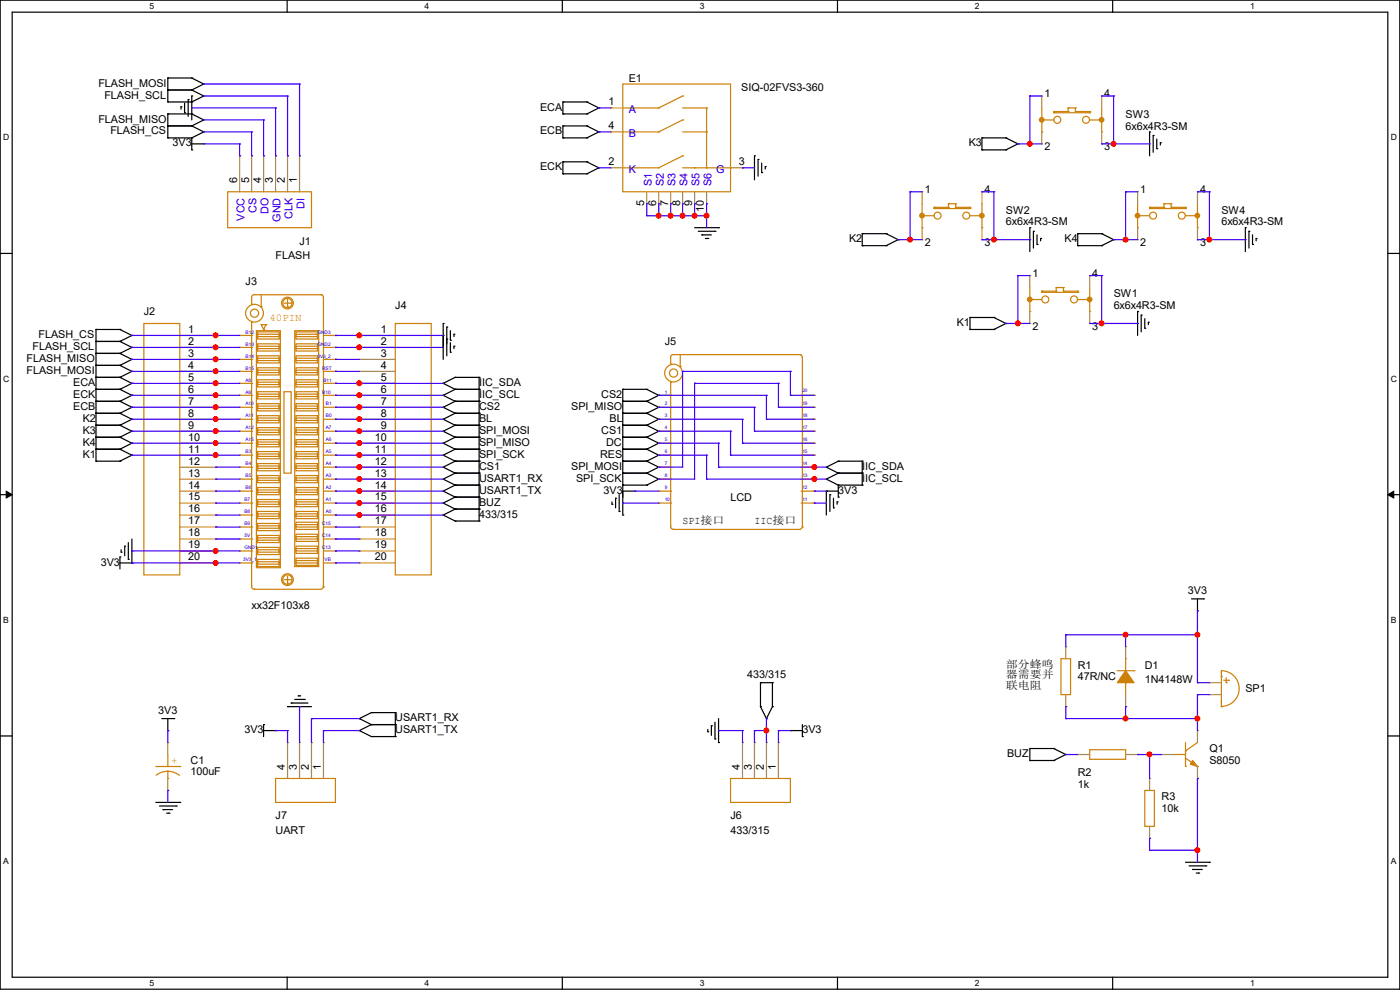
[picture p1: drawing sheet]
<svg xmlns="http://www.w3.org/2000/svg" width="297mm" height="210mm" viewBox="0 0 297 210" stroke-linecap="round" stroke-linejoin="round" font-family="sans-serif">
<path d="M0 0h297v209.8h-297zM2.6 2.6h291.8v204.7h-291.8z" fill="none" stroke="#000" stroke-width=".25"/>
<g fill="#fff">
<path d="M31.7 .3h1v2h-1z"/>
<path d="M31.7 207.6h1v1.9h-1z"/>
</g>
<path d="M60.9 0v2.6M60.9 207.3v2.5" fill="none" stroke="#000" stroke-width=".25"/>
<g fill="#fff">
<path d="M90.1 .3h1v2h-1z"/>
<path d="M90.1 207.6h1v1.9h-1z"/>
</g>
<path d="M119.3 0v2.6M119.3 207.3v2.5" fill="none" stroke="#000" stroke-width=".25"/>
<g fill="#fff">
<path d="M148.5 .3h.9v2h-.9z"/>
<path d="M148.5 207.6h.9v1.9h-.9z"/>
</g>
<path d="M177.7 0v2.6M177.7 207.3v2.5" fill="none" stroke="#000" stroke-width=".25"/>
<g fill="#fff">
<path d="M206.8 .3h1v2h-1z"/>
<path d="M206.8 207.6h1v1.9h-1z"/>
</g>
<path d="M236.1 0v2.6M236.1 207.3v2.5" fill="none" stroke="#000" stroke-width=".25"/>
<g fill="#fff">
<path d="M265.2 .3h1v2h-1z"/>
<path d="M265.2 207.6h1v1.9h-1z"/>
<path d="M.7 28.2h1.2v1.9h-1.2z"/>
<path d="M295.1 28.2h1.2v1.9h-1.2z"/>
<path d="M.7 79.3h1.2v2h-1.2z"/>
<path d="M295.1 79.3h1.2v2h-1.2z"/>
</g>
<path d="M0 53.8h2.6M294.4 53.8h2.6" fill="none" stroke="#000" stroke-width=".25"/>
<g fill="#fff">
<path d="M.7 130.5h1.2v2h-1.2z"/>
<path d="M295.1 130.5h1.1v2h-1.1z"/>
</g>
<path d="M0 104.9h2.6M294.4 104.9h2.6" fill="none" stroke="#000" stroke-width=".25"/>
<path d="M1.3 104.2l1.3 .7-1.3 .8zM294.4 104.9l1.3-.7v1.5z" fill="#000" stroke="#000" stroke-width=".21"/>
<g fill="#fff">
<path d="M.7 181.7h1.2v2h-1.2z"/>
<path d="M295.1 181.7h1.1v2h-1.1z"/>
</g>
<g fill="none" stroke="#000" stroke-width=".25">
<path d="M35.6 19.1h.1M35.6 16.6h.1M35.6 16.6v5M35.6 19.1h5.1M35.6 16.6h5.1M40.7 19.1h.1M40.7 16.6h.1M40.7 19.1l2.5 1.3M40.7 16.6l2.5 1.2M43.2 17.8h.1M43.2 17.8l-2.5 1.3M35.6 26.7h.1"/>
<path d="M35.6 29.3h.1M35.6 24.2h.1M35.6 21.6h.1M35.6 29.3h5.1M35.6 24.2h5.1M35.6 21.6h5.1M35.6 26.7h5.1M35.6 24.2v5.1M38.4 22.6h.1M38.4 22.6v.6M39.2 23.9h.1M39.2 21.9v2"/>
<path d="M39.9 21.1h.1M39.9 21.1v3.6M40.7 26.7h.1M40.7 29.3h.1M40.7 24.2h.1M40.7 21.6h.1M40.7 20.4h.1M40.7 31.8h.1M40.7 26.7l2.5 1.3M40.7 24.2l2.5 1.2M40.7 20.4v5M40.7 29.3v2.5"/>
<path d="M40.7 30.5h2.5M43.2 28h.1M43.2 25.4h.1M43.2 20.4h.1M43.2 30.5h.1M43.2 28l-2.5 1.3M43.2 25.4l-2.5 1.3M43.2 20.4l-2.5 1.2M119.4 24.2h.1M119.4 21.6h.1M119.4 36.9h.1M119.4 34.3h.1"/>
<path d="M119.4 29.3h.1M119.4 26.7h.1M119.4 29.3h5.1M119.4 24.2h5.1M119.4 21.6v2.6M119.4 26.7v2.6M119.4 34.3v2.6M119.4 21.6h5.1M119.4 36.9h5.1M119.4 34.3h5.1M119.4 26.7h5.1M124.5 24.2h.1"/>
<path d="M124.5 21.6h.1M124.5 36.9h.1M124.5 34.3h.1M124.5 29.3h.1M124.5 26.7h.1M124.5 21.6l2.5 1.3M124.5 34.3l2.5 1.3M124.5 26.7l2.5 1.3M127 22.9h.1M127 35.6h.1M127 28h.1M127 22.9l-2.5 1.3"/>
<path d="M127 35.6l-2.5 1.3M127 28l-2.5 1.3M160.1 33.1h.1M160.1 33.1v5M160.8 33.8h.1M160.8 33.8v3.6M161.6 36.6h.1M161.6 34.6v2M162.3 35.3h.1M162.3 35.3v.6M208.3 31.8h.1M208.3 29.3h.1"/>
<path d="M208.3 31.8h5.1M208.3 29.3v2.5M208.3 29.3h5.1M213.4 31.8h.1M213.4 29.3h.1M213.4 29.3l2.5 1.2M215.9 30.5h.1M215.9 30.5l-2.5 1.3M243.9 28h.1M243.9 28v5.1M244.6 28.7h.1M244.6 28.7v3.6"/>
<path d="M245.4 31.5h.1M245.4 29.5v2M246.2 30.3h.1M246.2 30.3v.5M147.4 48.3h5M148.1 49.1h3.6M148.9 49.8h.1M148.9 49.8h2M149.6 50.6h.6M150.2 50.6h.1M151.7 49.1h.1M152.4 48.3h.1"/>
<path d="M182.9 52.1h.1M182.9 49.6h.1M182.9 52.1h5.1M182.9 49.6v2.5M182.9 49.6h5.1M188 52.1h.1M188 49.6h.1M188 49.6l2.5 1.2M190.5 50.8h.1M190.5 50.8l-2.5 1.3M218.5 48.3h.1M218.5 48.3v5.1"/>
<path d="M219.2 49.1h.1M219.2 49.1v3.5M220 51.9h.1M220 49.8v2.1M220.8 50.6h.1M220.8 50.6v.5M228.6 52.1h.1M228.6 49.6h.1M228.6 52.1h5.1M228.6 49.6h5.1M228.6 49.6v2.5M233.7 52.1h.1"/>
<path d="M233.7 49.6h.1M233.7 49.6l2.6 1.2M236.3 50.8h.1M236.3 50.8l-2.6 1.3M264.2 48.3h.1M264.2 48.3v5.1M265 49.1h.1M265 49.1v3.5M265.7 51.9h.1M265.7 49.8v2.1M266.5 50.6h.1M266.5 50.6v.5"/>
<path d="M20.4 72.4h.1M20.4 69.9h.1M20.4 77.5h.1M20.4 75h.1M20.4 69.9h5M20.4 72.4h5M20.4 69.9v27.9M20.4 77.5h5M20.4 75h5M25.4 72.4h.1M25.4 69.9h.1M25.4 77.5h.1"/>
<path d="M25.4 75h.1M25.4 69.9l2.6 1.3M25.4 75l2.6 1.2M25.4 72.4l2.6 1.3M25.4 77.5l2.6 1.3M28 71.2h.1M28 76.2h.1M28 73.7h.1M28 78.8h.1M28 71.2l-2.6 1.2M28 76.2l-2.6 1.3M28 73.7l-2.6 1.3"/>
<path d="M28 78.8l-2.6 1.3M94 71.2h.1M94 68.6h.1M94 68.6v7.6M94.8 71.9h.1M94.8 69.4h.1M94.8 69.4v6.1M95.5 74.7h.1M95.5 72.2h.1M95.5 70.1v2.1M95.5 72.7v2M96.3 73.4h.1"/>
<path d="M96.3 70.9h.1M96.3 70.9v.5M96.3 73.4v.6M205.8 69.9h.1M205.8 67.4h.1M205.8 69.9h5.1M205.8 67.4v2.5M205.8 67.4h5.1M210.9 69.9h.1M210.9 67.4h.1M210.9 67.4l2.5 1.2M213.4 68.6h.1"/>
<path d="M213.4 68.6l-2.5 1.3M241.3 66.1h.1M241.3 66.1v5.1M242.1 66.8h.1M242.1 66.8v3.6M242.9 69.6h.1M242.9 67.6v2M243.6 68.4h.1M243.6 68.4v.5M20.4 80.1h.1M20.4 92.8h.1M20.4 90.2h.1"/>
<path d="M20.4 87.7h.1M20.4 95.3h.1M20.4 97.8h.1M20.4 85.1h.1M20.4 82.6h.1M20.4 92.8h5M20.4 90.2h5M20.4 87.7h5M20.4 80.1h5M20.4 82.6h5M20.4 85.1h5M20.4 97.8h5"/>
<path d="M20.4 95.3h5M25.4 80.1h.1M25.4 92.8h.1M25.4 90.2h.1M25.4 87.7h.1M25.4 95.3h.1M25.4 97.8h.1M25.4 85.1h.1M25.4 82.6h.1M25.4 90.2l2.6 1.3M25.4 87.7l2.6 1.2M25.4 92.8l2.6 1.2"/>
<path d="M25.4 95.3l2.6 1.3M25.4 85.1l2.6 1.3M25.4 82.6l2.6 1.3M25.4 80.1l2.6 1.2M28 91.5h.1M28 88.9h.1M28 94h.1M28 96.6h.1M28 86.4h.1M28 83.9h.1M28 81.3h.1M28 91.5l-2.6 1.3"/>
<path d="M28 88.9l-2.6 1.3M28 94l-2.6 1.3M28 96.6l-2.6 1.2M28 86.4l-2.6 1.3M28 83.9l-2.6 1.2M28 81.3l-2.6 1.3M94 81.3h.1M94 83.9h.1M94 88.9h.1M94 94h.1M94 91.5h.1M94 96.6h.1"/>
<path d="M94 99.1h.1M94 86.4h.1M94 81.3l2.6 1.3M94 83.9l2.6 1.2M94 88.9l2.6 1.3M94 94l2.6 1.3M94 91.5l2.6 1.3M94 96.6l2.6 1.2M94 99.1l2.6 1.3M94 86.4l2.6 1.3M96.6 80.1h.1M96.6 82.6h.1"/>
<path d="M96.6 85.1h.1M96.6 87.7h.1M96.6 90.2h.1M96.6 92.8h.1M96.6 95.3h.1M96.6 97.8h.1M96.6 92.8h5M96.6 90.2h5M96.6 87.7h5M96.6 80.1l-2.6 1.2M96.6 80.1h5M96.6 82.6h5"/>
<path d="M96.6 82.6l-2.6 1.3M96.6 85.1h5M96.6 87.7l-2.6 1.2M96.6 97.8h5M96.6 95.3h5M96.6 92.8l-2.6 1.2M96.6 90.2l-2.6 1.3M96.6 95.3l-2.6 1.3M96.6 97.8l-2.6 1.3M96.6 85.1l-2.6 1.3M101.6 80.1h.1M101.6 82.6h.1"/>
<path d="M101.6 85.1h.1M101.6 87.7h.1M101.6 90.2h.1M101.6 92.8h.1M101.6 95.3h.1M101.6 97.8h.1M101.6 80.1v30.4M132.1 92.8h.1M132.1 90.2h.1M132.1 87.7h.1M132.1 97.8h.1M132.1 95.3h.1"/>
<path d="M132.1 85.1h.1M132.1 82.6h.1M132.1 82.6v26.7M132.1 92.8h5.1M132.1 90.2h5.1M132.1 87.7h5.1M132.1 82.6h5.1M132.1 85.1h5.1M132.1 97.8h5.1M132.1 95.3h5.1M137.2 92.8h.1M137.2 90.2h.1"/>
<path d="M137.2 87.7h.1M137.2 97.8h.1M137.2 95.3h.1M137.2 85.1h.1M137.2 82.6h.1M137.2 90.2l2.5 1.3M137.2 87.7l2.5 1.2M137.2 95.3l2.5 1.3M137.2 92.8l2.5 1.2M137.2 82.6l2.5 1.3M137.2 97.8l2.5 1.3M137.2 85.1l2.5 1.3"/>
<path d="M139.7 91.5h.1M139.7 88.9h.1M139.7 96.6h.1M139.7 94h.1M139.7 83.9h.1M139.7 99.1h.1M139.7 86.4h.1M139.7 91.5l-2.5 1.3M139.7 88.9l-2.5 1.3M139.7 96.6l-2.5 1.2M139.7 94l-2.5 1.3M139.7 83.9l-2.5 1.2"/>
<path d="M139.7 99.1l-2.5 1.3M139.7 86.4l-2.5 1.3M175.3 99.1h.1M175.3 99.1l2.5 1.3M177.8 97.8h.1M177.8 97.8h5.1M177.8 97.8l-2.5 1.3M182.9 97.8h.1M182.9 97.8v5.1M25.4 118.2h.1M25.4 119.4h2.6M25.4 118.2v2.5"/>
<path d="M25.7 117.1h.1M25.7 116.6v.5M26.5 115.9h.1M26.5 115.9v2M27.2 118.7h.1M27.2 115.1v3.6M28 119.4h.1M28 114.3v5.1M94 101.6h.1M94 104.2h.1M94 109.3h.1M94 106.7h.1"/>
<path d="M94 101.6l2.6 1.3M94 104.2l2.6 1.3M94 109.3l2.6 1.2M94 106.7l2.6 1.3M96.6 100.4h.1M96.6 102.9h.1M96.6 105.5h.1M96.6 108h.1M96.6 110.5h.1M96.6 102.9h5M96.6 100.4h5M96.6 100.4l-2.6 1.2"/>
<path d="M96.6 102.9l-2.6 1.3M96.6 105.5h5M96.6 108l-2.6 1.3M96.6 108h5M96.6 110.5h5M96.6 105.5l-2.6 1.2M101.6 100.4h.1M101.6 102.9h.1M101.6 105.5h.1M101.6 108h.1M101.6 110.5h.1M129.8 107h.1"/>
<path d="M129.8 106.5v.5M130.6 105.7h.1M130.6 105.7v2M131.4 108.5h.1M131.4 104.9v3.6M132.1 102.9h.1M132.1 100.4h.1M132.1 109.3h.1M132.1 102.9h5.1M132.1 100.4h5.1M132.1 104.2h2.6M134.7 104.2h.1"/>
<path d="M137.2 102.9h.1M137.2 100.4h.1M137.2 100.4l2.5 1.2M139.7 101.6h.1M139.7 101.6l-2.5 1.3M175.3 101.6h.1M175.3 104.2h.1M175.3 101.6l2.5 1.3M175.3 104.2h2.5M175.3 104.2v5.1M176.1 104.9h.1M176.1 104.9v3.6"/>
<path d="M176.8 107.7h.1M176.8 105.7v2M177.6 106.5h.1M177.6 106.5v.5M177.8 100.4h.1M177.8 102.9h.1M177.8 105.5h.1M177.8 102.9h5.1M177.8 100.4h5.1M177.8 100.4l-2.5 1.2M177.8 102.9v2.6M182.9 100.4h.1"/>
<path d="M182.9 102.9h.1M252.8 127h2.5M254 129.6h.1M254 127v2.6M255.3 127h.1M0 156.1h2.6M34.3 152.4h2.6M35.6 155h.1M35.6 152.4v2.6M36.9 152.4h.1M55.9 153.7h.1M55.9 155h2.6"/>
<path d="M55.9 153.7v2.6M58.5 155h.1M61 149.9h.1M61 149.9h5.1M61.8 149.1h.1M61.8 149.1h3.5M62.5 148.4h2.1M63.3 147.6h.1M63.3 147.6h.5M64.6 148.4h.1M76.2 152.4h.1M76.2 155h.1"/>
<path d="M76.2 152.4l2.6 1.3M76.2 155l2.6 1.3M78.8 151.2h.1M78.8 153.7h.1M78.8 156.3h.1M78.8 151.2l-2.6 1.2M78.8 151.2h5.1M78.8 153.7h5.1M78.8 153.7l-2.6 1.3M78.8 156.3h5.1M83.9 151.2h.1M83.9 153.7h.1"/>
<path d="M83.9 156.3h.1M83.9 151.2v5.1M150.2 155.2h.1M150.2 154.7v.5M150.9 154h.1M150.9 154v2M151.7 156.8h.1M151.7 153.2v3.6M152.4 157.5h.1M152.4 152.4v5.1M161.3 149.9h.1M161.3 144.8h.1"/>
<path d="M161.3 149.9l1.3 2.5M161.3 144.8v5.1M161.3 144.8h2.6M162.6 152.4h.1M163.9 144.8h.1M163.9 149.9h.1M163.9 144.8v5.1M163.9 149.9l-1.3 2.5M167.7 155h.1M167.7 155h2.5M170.2 156.3h.1M170.2 153.7v2.6"/>
<path d="M218.5 158.8h.1M218.5 158.8v2.5M218.5 158.8h5.1M223.6 158.8h.1M223.6 158.8l2.5 1.3M294.4 156.1h2.6M33.1 170.2h5M33.8 171h3.6M34.6 171.7h.1M34.6 171.7h2M35.3 172.5h.6M35.9 172.5h.1"/>
<path d="M37.4 171h.1M38.1 170.2h.1M218.5 161.3h.1M218.5 161.3h5.1M223.6 161.3h.1M226.1 160.1h.1M226.1 160.1l-2.5 1.2M251.5 182.9h5.1M252.3 183.7h3.5M253 184.4h.1M253 184.4h2.1M253.8 185.2h.5"/>
<path d="M254.3 185.2h.1M255.8 183.7h.1M256.6 182.9h.1"/>
</g>
<path d="M259.1 142.3v1.3M259.1 143.6h.1M259.1 148.6v1.3M259.1 149.9h.1" fill="none" stroke="#cc8006" stroke-width=".25" stroke-dasharray=".5"/>
<g fill="none" stroke="#cc8006" stroke-width=".25">
<path d="M132.1 17.8h22.9v22.9h-22.9zM132.1 22.9h7.6M132.1 28h7.6M132.1 35.6h7.6M139.7 22.9h.1M139.7 28h.1M139.7 35.6h.1M144.8 20.4h.1M144.8 25.4h.1M144.8 33.1h.1M144.8 22.9h5.1M144.8 20.4l-5.1 2.5"/>
<path d="M144.8 28h5.1M144.8 25.4l-5.1 2.6M144.8 35.6h10.2M144.8 33.1l-5.1 2.5M147.4 35.6h.1M149.9 22.9h.1M149.9 35.6h.1M149.9 28h.1M149.9 22.9v12.7M155 35.6h.1M221 25.4h.1M221 28h.1"/>
<path d="M221 22.9v5.1M221 25.4h2.6M223.6 23.7h.1M223.6 23.9h.1M223.6 23.9h7.6M223.6 23.7h3M223.6 23.7v.2M226.6 22.9h.1M226.6 23.7h.1M226.6 22.9h1.5M226.6 22.9v.8M228.1 23.7h.1"/>
<path d="M228.1 22.9h.1M228.1 23.7h3.1M228.1 22.9v.8M231.2 23.9h.1M231.2 23.7h.1M231.2 23.7v.2M231.2 25.4h2.5M233.7 25.4h.1M233.7 28h.1M233.7 22.9v5.1M48.3 40.7h17.8v7.6h-17.8zM195.6 45.8h.1"/>
<path d="M195.6 48.3h.1M195.6 45.8h2.6M195.6 43.2v5.1M198.2 44h.1M198.2 44.2h.1M198.2 44.2h7.6M198.2 44h3M198.2 44v.2M201.2 43.2h.1M201.2 44h.1M201.2 43.2h1.5M201.2 43.2v.8"/>
<path d="M202.7 44h.1M202.7 43.2h.1M202.7 44h3.1M202.7 43.2v.8M205.8 44.2h.1M205.8 44h.1M205.8 44v.2M205.8 45.8h2.5M208.3 45.8h.1M208.3 48.3h.1M208.3 43.2v5.1M241.3 45.8h.1"/>
<path d="M241.3 48.3h.1M241.3 45.8h2.6M241.3 43.2v5.1M243.9 44h.1M243.9 44.2h.1M243.9 44.2h7.6M243.9 44h3M243.9 44v.2M246.9 43.2h.1M246.9 44h.1M246.9 43.2h1.6M246.9 43.2v.8"/>
<path d="M248.5 44h.1M248.5 43.2h.1M248.5 44h3M248.5 43.2v.8M251.5 44.2h.1M251.5 44h.1M251.5 44v.2M251.5 45.8h2.5M254 45.8h.1M254 48.3h.1M254 43.2v5.1M30.5 68.6h7.6v53.4h-7.6z"/>
<path d="M50.8 71.2h2.6M50.8 73.7h2.6M50.8 76.2h2.6M50.8 78.8h2.6M53.4 68.4h.1M53.4 64.6h.1M53.4 71.2h.1M53.4 73.7h.1M53.4 76.2h.1M53.4 78.8h.1M53.4 68.4v56.1M54.4 70.1h5.1v50.3h-5.1z"/>
<path d="M54.7 70.4h4.5v1.5h-4.5zM54.7 72.9h4.5v1.6h-4.5zM54.7 75.5h4.5v1.5h-4.5zM54.7 78h4.5v1.5h-4.5zM54.7 70.9h4.5v.5h-4.5zM54.7 73.4h4.5v.6h-4.5zM54.7 76h4.5v.5h-4.5zM54.7 78.5h4.5v.5h-4.5zM55.4 65.1h.1M55.4 68.9h.1M55.4 62.5v2.6M55.4 68.9l.5 1"/>
<path d="M55.4 68.9h1M55.9 69.9h.1M56.4 68.9h.1M56.4 68.9l-.5 1M60.2 64.3h1.6M61 65.1h.1M61 63.5v1.6M61.8 64.3h.1M62.5 70.1h5.1v50.1h-5.1zM62.8 70.4h4.6v1.5h-4.6zM62.8 72.9h4.6v1.6h-4.6zM62.8 75.5h4.6v1.5h-4.6z"/>
<path d="M62.8 78h4.6v1.5h-4.6zM62.8 70.9h4.6v.5h-4.6zM62.8 73.4h4.6v.6h-4.6zM62.8 76h4.6v.5h-4.6zM62.8 78.5h4.6v.5h-4.6zM68.1 62.5h.1M68.1 62.5l.4 .3 .1 .2M68.1 62.5h-14.2l-.3 .1-.2 .4v1.6M68.6 63v61.5M68.6 71.2h2.6M68.6 73.7h2.6M68.6 76.2h2.6"/>
<path d="M68.6 78.8h2.6M71.2 71.2h.1M71.2 76.2h.1M71.2 73.7h.1M71.2 78.8h.1M83.9 68.6h7.6v53.4h-7.6zM142.3 77.3h.1M144.3 77.8h.1M144.3 75.2v2.6M169.7 75.2h.1M169.7 75.2h-26.9l-.3 .1-.2 .4v1.6M169.7 75.2l.4 .3 .1 .2v36.1"/>
<path d="M218.5 63.5h.1M218.5 66.1h.1M218.5 63.5h2.5M218.5 61v5.1M221 61.8h.1M221 62h.1M221 62h7.6M221 61.8h3.1M221 61.8v.2M224.1 61h.1M224.1 61.8h.1M224.1 61h1.5"/>
<path d="M224.1 61v.8M225.6 61.8h.1M225.6 61h.1M225.6 61.8h3M225.6 61v.8M228.6 62h.1M228.6 61.8h.1M228.6 61.8v.2M228.6 63.5h2.6M231.2 63.5h.1M231.2 66.1h.1M231.2 61v5.1"/>
<path d="M50.8 81.3h2.6M50.8 83.9h2.6M50.8 86.4h2.6M50.8 88.9h2.6M50.8 91.5h2.6M50.8 94h2.6M50.8 96.6h2.6M50.8 99.1h2.6M53.4 81.3h.1M53.4 83.9h.1M53.4 86.4h.1M53.4 88.9h.1"/>
<path d="M53.4 91.5h.1M53.4 94h.1M53.4 96.6h.1M53.4 99.1h.1M54.7 80.6h4.5v1.5h-4.5zM54.7 83.1h4.5v1.5h-4.5zM54.7 85.6h4.5v1.6h-4.5zM54.7 81.1h4.5v.5h-4.5zM54.7 83.6h4.5v.5h-4.5zM54.7 86.1h4.5v.6h-4.5zM54.7 88.2h4.5v1.5h-4.5zM54.7 88.7h4.5v.5h-4.5z"/>
<path d="M54.7 90.7h4.5v1.5h-4.5zM54.7 91.2h4.5v.5h-4.5zM54.7 93.3h4.5v1.5h-4.5zM54.7 93.8h4.5v.5h-4.5zM54.7 95.8h4.5v1.5h-4.5zM54.7 96.3h4.5v.5h-4.5zM54.7 98.3h4.5v1.6h-4.5zM54.7 98.8h4.5v.6h-4.5zM60.2 83.1h1.6v17.3h-1.6zM62.8 80.6h4.6v1.5h-4.6zM62.8 83.1h4.6v1.5h-4.6zM62.8 85.6h4.6v1.6h-4.6z"/>
<path d="M62.8 81.1h4.6v.5h-4.6zM62.8 83.6h4.6v.5h-4.6zM62.8 86.1h4.6v.6h-4.6zM62.8 88.2h4.6v1.5h-4.6zM62.8 88.7h4.6v.5h-4.6zM62.8 90.7h4.6v1.5h-4.6zM62.8 91.2h4.6v.5h-4.6zM62.8 93.3h4.6v1.5h-4.6zM62.8 93.8h4.6v.5h-4.6zM62.8 95.8h4.6v1.5h-4.6zM62.8 96.3h4.6v.5h-4.6zM62.8 98.3h4.6v1.6h-4.6z"/>
<path d="M62.8 98.8h4.6v.6h-4.6zM68.6 81.3h2.6M68.6 83.9h2.6M68.6 86.4h2.6M68.6 88.9h2.6M68.6 91.5h2.6M68.6 94h2.6M68.6 96.6h2.6M68.6 99.1h2.6M71.2 81.3h.1M71.2 83.9h.1M71.2 86.4h.1"/>
<path d="M71.2 88.9h.1M71.2 94h.1M71.2 91.5h.1M71.2 99.1h.1M71.2 96.6h.1M139.7 83.9h2.6M139.7 86.4h2.6M139.7 88.9h2.6M139.7 91.5h2.6M139.7 94h2.6M139.7 96.6h2.6M139.7 99.1h2.6"/>
<path d="M142.3 81.1h.1M142.3 83.9h.1M142.3 86.4h.1M142.3 88.9h.1M142.3 91.5h.1M142.3 94h.1M142.3 96.6h.1M142.3 99.1h.1M142.3 81.1v30.7M170 83.9h2.5M170 86.4h2.5M170 88.9h2.5"/>
<path d="M170 91.5h2.5M170 94h2.5M170 96.6h2.5M170 99.1h2.5M172.5 83.9h.1M172.5 88.9h.1M172.5 86.4h.1M172.5 91.5h.1M172.5 94h.1M172.5 96.6h.1M172.5 99.1h.1M50.8 104.2h2.6"/>
<path d="M50.8 101.6h2.6M50.8 106.7h2.6M50.8 109.3h2.6M50.8 119.4h2.6M50.8 116.9h2.6M50.8 114.3h2.6M50.8 111.8h2.6M53.4 104.2h.1M53.4 101.6h.1M53.4 106.7h.1M53.4 109.3h.1M53.4 119.4h.1"/>
<path d="M53.4 116.9h.1M53.4 114.3h.1M53.4 111.8h.1M54.7 100.9h4.5v1.5h-4.5zM54.7 101.4h4.5v.5h-4.5zM54.7 103.4h4.5v1.5h-4.5zM54.7 103.9h4.5v.5h-4.5zM54.7 106h4.5v1.5h-4.5zM54.7 106.5h4.5v.5h-4.5zM54.7 108.5h4.5v1.5h-4.5zM54.7 109h4.5v.5h-4.5zM54.7 111h4.5v1.6h-4.5z"/>
<path d="M54.7 111.5h4.5v.6h-4.5zM54.7 113.6h4.5v1.5h-4.5zM54.7 114.1h4.5v.5h-4.5zM54.7 116.1h4.5v1.5h-4.5zM54.7 116.6h4.5v.5h-4.5zM54.7 118.7h4.5v1.5h-4.5zM54.7 119.2h4.5v.5h-4.5zM62.8 100.9h4.6v1.5h-4.6zM62.8 101.4h4.6v.5h-4.6zM62.8 103.4h4.6v1.5h-4.6zM62.8 103.9h4.6v.5h-4.6zM62.8 106h4.6v1.5h-4.6z"/>
<path d="M62.8 106.5h4.6v.5h-4.6zM62.8 108.5h4.6v1.5h-4.6zM62.8 109h4.6v.5h-4.6zM62.8 110.8h4.6v1.5h-4.6zM62.8 111.3h4.6v.5h-4.6zM62.8 113.3h4.6v1.6h-4.6zM62.8 113.8h4.6v.5h-4.6zM62.8 115.9h4.6v1.5h-4.6zM62.8 116.4h4.6v.5h-4.6zM62.8 118.4h4.6v1.5h-4.6zM62.8 118.9h4.6v.5h-4.6zM68.6 104.2h2.6"/>
<path d="M68.6 101.6h2.6M68.6 106.7h2.6M68.6 109.3h2.6M68.6 119.4h2.6M68.6 116.9h2.6M68.6 114.3h2.6M68.6 111.8h2.6M71.2 104.2h.1M71.2 101.6h.1M71.2 106.7h.1M71.2 109.3h.1M71.2 119.4h.1"/>
<path d="M71.2 116.9h.1M71.2 114.3h.1M71.2 111.8h.1M139.7 104.2h2.6M139.7 101.6h2.6M139.7 106.7h2.6M142.3 101.6h.1M142.3 104.2h.1M142.3 106.7h.1M142.3 111.6v.1a.49 .49 0 0 0 .5 .6M142.8 112.3h.1M142.8 112.3h26.9"/>
<path d="M170 104.2h2.5M170 101.6h2.5M170 106.7h2.5M170.2 111.8l-.3 .4-.2 .1M170.2 111.8h.1M172.5 101.6h.1M172.5 106.7h.1M172.5 104.2h.1M53.4 124.3v.1a.49 .49 0 0 0 .5 .6M53.9 125h.1M53.9 125h14.2M60.2 123h1.6"/>
<path d="M61 123.7h.1M61 122.2v1.5M61.8 123h.1M68.5 124.3l.1 .1a.49 .49 0 0 1-.5 .6M68.6 124.5h.1M225.1 139.7h2v7.7h-2zM238.8 139.7h.1M238.8 139.7v2.6M231.2 159h7.6v2.1h-7.6zM237 142.3h3.6M238.8 144.8h.1M238.8 144.8v2.6"/>
<path d="M240.6 142.3h.1M251.5 159.3h.1M251.5 157.5v5.1M254 157.5l-2.5 1.8M259.1 149.9h.1M259.1 142.3a3.8 3.8 0 0 1 3.8 3.8 3.8 3.8 0 0 1-3.8 3.8zM259.6 144.3h1M260.1 144.8h.1M260.1 143.8v1M260.6 144.3h.1M33.1 162.6h5M35.6 165.1h.1"/>
<path d="M35.6 162.6h.1M35.6 163.6l1.6 .3 .9 .6M35.6 163.6l-1.1 .2-1.4 .7M35.6 160.1v2.5M35.6 163.6v1.5M38.1 162.6h.1M58.5 165.1h12.7v5.1h-12.7zM155 165.1h12.7v5.1h-12.7zM242.9 167.7h2v7.6h-2zM249 160.1h.1M249 160.1h2.5M251.5 162.6h.1"/>
<path d="M251.5 160.8l2.5 1.8M254 162.6h.1"/>
<circle cx="224.3" cy="25.4" r=".74"/>
<circle cx="230.4" cy="25.4" r=".74"/>
<circle cx="198.9" cy="45.7" r=".74"/>
<circle cx="205" cy="45.7" r=".74"/>
<circle cx="244.6" cy="45.7" r=".74"/>
<circle cx="250.7" cy="45.7" r=".74"/>
<circle cx="54" cy="66.4" r="1.88"/>
<circle cx="54" cy="66.4" r=".87"/>
<circle cx="61" cy="64.3" r="1.25"/>
<circle cx="61" cy="64.3" r=".99"/>
<circle cx="142.9" cy="79.1" r="1.88"/>
<circle cx="142.9" cy="79.1" r=".87"/>
<circle cx="221.8" cy="63.5" r=".74"/>
<circle cx="227.9" cy="63.5" r=".74"/>
<circle cx="61" cy="123" r="1.25"/>
<circle cx="61" cy="123" r=".99"/>
</g>
<g fill="none" stroke="#a84" stroke-width=".25">
<path d="M50.8 33.1h.1M50.8 33.1v7.6M53.4 33.1h.1M53.4 33.1v7.6M55.9 33.1h.1M55.9 33.1v7.6M58.5 33.1h.1M58.5 33.1v7.6M61 33.1h.1M61 33.1v7.6M63.5 33.1h.1M63.5 33.1v7.6"/>
<path d="M129.6 22.9h.1M129.6 35.6h.1M129.6 28h.1M129.6 22.9h2.5M129.6 35.6h2.5M129.6 28h2.5M155 35.6h2.5M157.5 35.6h.1M221 20.4h.1M221 30.5h.1M221 20.4v2.5M221 28v2.5"/>
<path d="M233.7 20.4h.1M233.7 30.5h.1M233.7 20.4v2.5M233.7 28v2.5M137.2 43.2h.1M137.2 40.7v2.5M139.7 43.2h.1M139.7 40.7v2.5M142.3 43.2h.1M142.3 40.7v2.5M144.8 43.2h.1M144.8 40.7v2.5"/>
<path d="M147.4 43.2h.1M147.4 40.7v2.5M149.9 43.2h.1M149.9 40.7v2.5M195.6 40.7h.1M195.6 50.8h.1M195.6 40.7v2.5M195.6 48.3v2.5M208.3 40.7h.1M208.3 50.8h.1M208.3 40.7v2.5M208.3 48.3v2.5"/>
<path d="M218.5 58.5h.1M218.5 58.5v2.5M231.2 58.5h.1M231.2 58.5v2.5M241.3 40.7h.1M241.3 50.8h.1M241.3 40.7v2.5M241.3 48.3v2.5M254 40.7h.1M254 50.8h.1M254 40.7v2.5M254 48.3v2.5"/>
<path d="M38.1 71.2h7.7M38.1 73.7h7.7M38.1 76.2h7.7M38.1 78.8h7.7M45.8 71.2h.1M45.8 73.7h.1M45.8 76.2h.1M45.8 78.8h.1M50.8 71.2h.1M50.8 73.7h.1M50.8 76.2h.1M50.8 78.8h.1"/>
<path d="M71.2 78.8h.1M71.2 76.2h.1M71.2 73.7h.1M71.2 71.2h.1M76.2 71.2h.1M76.2 73.7h.1M76.2 76.2h.1M76.2 78.8h.1M76.2 71.2h7.7M76.2 73.7h7.7M76.2 76.2h7.7M76.2 78.8h7.7"/>
<path d="M218.5 68.6h.1M218.5 66.1v2.5M231.2 68.6h.1M231.2 66.1v2.5M38.1 81.3h7.7M38.1 83.9h7.7M38.1 86.4h7.7M38.1 88.9h7.7M38.1 91.5h7.7M38.1 94h7.7M38.1 96.6h7.7M38.1 99.1h7.7"/>
<path d="M45.8 81.3h.1M45.8 83.9h.1M45.8 86.4h.1M45.8 88.9h.1M45.8 91.5h.1M45.8 94h.1M45.8 96.6h.1M45.8 99.1h.1M50.8 94h.1M50.8 96.6h.1M50.8 99.1h.1M50.8 81.3h.1"/>
<path d="M50.8 83.9h.1M50.8 86.4h.1M50.8 88.9h.1M50.8 91.5h.1M71.2 99.1h.1M71.2 96.6h.1M71.2 94h.1M71.2 91.5h.1M71.2 88.9h.1M71.2 86.4h.1M71.2 83.9h.1M71.2 81.3h.1"/>
<path d="M76.2 81.3h.1M76.2 83.9h.1M76.2 86.4h.1M76.2 88.9h.1M76.2 91.5h.1M76.2 94h.1M76.2 96.6h.1M76.2 99.1h.1M76.2 81.3h7.7M76.2 83.9h7.7M76.2 86.4h7.7M76.2 88.9h7.7"/>
<path d="M76.2 91.5h7.7M76.2 94h7.7M76.2 96.6h7.7M76.2 99.1h7.7M139.7 83.9h.1M139.7 86.4h.1M139.7 88.9h.1M139.7 91.5h.1M139.7 94h.1M139.7 96.6h.1M139.7 99.1h.1M172.8 99.1h.1"/>
<path d="M172.8 96.6h.1M172.8 94h.1M172.8 91.5h.1M172.8 88.9h.1M172.8 86.4h.1M172.8 83.9h.1M38.1 101.6h7.7M38.1 104.2h7.7M38.1 106.7h7.7M38.1 109.3h7.7M38.1 111.8h7.7M38.1 114.3h7.7"/>
<path d="M38.1 116.9h7.7M38.1 119.4h7.7M45.8 101.6h.1M45.8 104.2h.1M45.8 106.7h.1M45.8 109.3h.1M45.8 111.8h.1M45.8 114.3h.1M45.8 116.9h.1M45.8 119.4h.1M50.8 101.6h.1M50.8 104.2h.1"/>
<path d="M50.8 106.7h.1M50.8 109.3h.1M50.8 111.8h.1M50.8 114.3h.1M50.8 116.9h.1M50.8 119.4h.1M71.2 119.4h.1M71.2 116.9h.1M71.2 114.3h.1M71.2 111.8h.1M71.2 109.3h.1M71.2 106.7h.1"/>
<path d="M71.2 104.2h.1M71.2 101.6h.1M76.2 101.6h.1M76.2 104.2h.1M76.2 106.7h.1M76.2 109.3h.1M76.2 111.8h.1M76.2 114.3h.1M76.2 116.9h.1M76.2 119.4h.1M76.2 101.6h7.7M76.2 104.2h7.7"/>
<path d="M76.2 106.7h7.7M76.2 109.3h7.7M76.2 111.8h7.7M76.2 114.3h7.7M76.2 116.9h7.7M76.2 119.4h7.7M139.7 106.7h.1M139.7 101.6h.1M139.7 104.2h.1M172.8 106.7h.1M172.8 104.2h.1M172.8 101.6h.1"/>
<path d="M226.1 137.2h.1M226.1 137.2v2.5M238.8 137.2h.1M238.8 137.2v2.5M35.6 157.5h.1M35.6 157.5v2.6M61 157.5h.1M61 157.5v7.6M63.5 157.5h.1M63.5 157.5v7.6M66.1 157.5h.1M66.1 157.5v7.6"/>
<path d="M68.6 157.5h.1M68.6 157.5v7.6M157.5 157.5h.1M157.5 157.5v7.6M160.1 157.5h.1M160.1 157.5v7.6M162.6 157.5h.1M162.6 157.5v7.6M165.1 157.5h.1M165.1 157.5v7.6M226.1 149.9h.1M226.1 147.4v2.5"/>
<path d="M238.8 149.9h.1M238.8 147.4v2.5M254 155h.1M254 155v2.5M256.6 144.8h.1M256.6 147.4h.1M256.6 144.8h2.5M256.6 147.4h2.5M35.6 167.7h.1M35.6 165.1v2.6M228.6 160.1h.1M228.6 160.1h2.6"/>
<path d="M238.8 160.1h2.5M241.3 160.1h.1M243.9 165.1h.1M243.9 177.8h.1M243.9 165.1v2.6M243.9 175.3v2.5M246.4 160.1h.1M246.4 160.1h2.6M254 165.1h.1M254 162.6v2.5"/>
</g>
<g fill="#cc8006" stroke="#cc8006" stroke-width=".25">
<path d="M253 161.3l1 1.3-1.5-.5z"/>
<path d="M238.8 142.3l1.8 2.5h-3.6z" fill-rule="evenodd"/>
<circle cx="231.2" cy="63.5" r=".49"/>
<circle cx="218.5" cy="63.5" r=".49"/>
<circle cx="208.3" cy="45.7" r=".49"/>
<circle cx="195.6" cy="45.7" r=".49"/>
<circle cx="254" cy="45.7" r=".49"/>
<circle cx="241.3" cy="45.7" r=".49"/>
<circle cx="233.7" cy="25.4" r=".49"/>
<circle cx="221" cy="25.4" r=".49"/>
</g>
<g fill="none" stroke="#4200ff" stroke-width=".25">
<path d="M43.2 17.8h20.3M63.5 17.8h.1M63.5 17.8v15.3M40.7 22.9h17.8M43.2 28h10.2M43.2 20.4h17.8M43.2 30.5h7.6M43.2 25.4h12.7M50.8 30.5h.1M50.8 33.1h.1M50.8 30.5v2.6M53.4 28h.1"/>
<path d="M53.4 33.1h.1M53.4 28v5.1M55.9 25.4h.1M55.9 33.1h.1M55.9 25.4v7.7M58.5 22.9h.1M58.5 33.1h.1M58.5 22.9v10.2M61 20.4h.1M61 33.1h.1M61 20.4v12.7M63.5 33.1h.1"/>
<path d="M127 22.9h.1M127 28h.1M127 35.6h.1M127 22.9h2.6M127 28h2.6M127 35.6h2.6M157.5 35.6h.1M157.5 35.6h2.6M215.9 30.5h.1M215.9 30.5h5.1M218.5 20.4h.1M218.5 30.5h.1"/>
<path d="M218.5 20.4h2.5M218.5 20.4v10.1M233.7 20.4h.1M233.7 30.5h.1M233.7 20.4h2.6M233.7 30.5h10.2M236.3 20.4h.1M236.3 20.4v10.1M243.9 30.5h.1M137.2 43.2h.1M137.2 45.8h.1M137.2 43.2v2.6"/>
<path d="M137.2 45.8h12.7M139.7 43.2h.1M139.7 45.8h.1M139.7 43.2v2.6M142.3 43.2h.1M142.3 45.8h.1M142.3 43.2v2.6M144.8 43.2h.1M144.8 45.8h.1M144.8 43.2v2.6M147.4 43.2h.1M147.4 45.8h.1"/>
<path d="M147.4 43.2v2.6M149.9 43.2h.1M149.9 45.8h.1M149.9 43.2v5.1M190.5 50.8h.1M190.5 50.8h5.1M193.1 40.7h.1M193.1 50.8h.1M193.1 40.7h2.5M193.1 40.7v10.1M208.3 40.7h.1M208.3 50.8h.1"/>
<path d="M208.3 40.7h2.6M208.3 50.8h10.2M210.9 40.7h.1M210.9 40.7v10.1M215.9 58.5h.1M215.9 58.5h2.6M215.9 58.5v10.1M218.5 50.8h.1M231.2 58.5h.1M231.2 58.5h2.5M233.7 58.5h.1M233.7 58.5v10.1"/>
<path d="M236.3 50.8h.1M236.3 50.8h5M238.8 40.7h.1M238.8 50.8h.1M238.8 40.7h2.5M238.8 40.7v10.1M254 40.7h.1M254 50.8h.1M254 40.7h2.6M254 50.8h10.2M256.6 40.7h.1M256.6 40.7v10.1"/>
<path d="M264.2 50.8h.1M28 71.2h.1M28 73.7h.1M28 78.8h.1M28 76.2h.1M28 73.7h22.8M28 71.2h22.8M28 76.2h22.8M28 78.8h22.8M45.8 76.2h.1M45.8 71.2h.1M45.8 78.8h.1"/>
<path d="M45.8 73.7h.1M71.2 73.7h.1M71.2 71.2h.1M71.2 76.2h.1M71.2 78.8h.1M71.2 73.7h22.8M71.2 71.2h22.8M71.2 76.2h5M71.2 78.8h5M76.2 71.2h.1M76.2 73.7h.1M144.8 78.8h.1"/>
<path d="M144.8 78.8h22.9M144.8 78.8v20.3h-5.1M167.7 78.8h.1M167.7 78.8v5.1M213.4 68.6h.1M213.4 68.6h5.1M215.9 68.6h.1M231.2 68.6h.1M231.2 68.6h10.1M241.3 68.6h.1M28 94h.1M28 96.6h.1"/>
<path d="M28 81.3h.1M28 83.9h.1M28 86.4h.1M28 88.9h.1M28 91.5h.1M28 96.6h22.8M28 91.5h22.8M28 83.9h22.8M28 81.3h22.8M28 88.9h22.8M28 94h22.8M28 86.4h22.8"/>
<path d="M45.8 81.3h.1M45.8 83.9h.1M45.8 86.4h.1M45.8 88.9h.1M45.8 91.5h.1M45.8 99.1h.1M45.8 96.6h.1M45.8 94h.1M45.8 99.1h5M71.2 91.5h.1M71.2 94h.1M71.2 81.3h.1"/>
<path d="M71.2 83.9h.1M71.2 86.4h.1M71.2 88.9h.1M71.2 96.6h.1M71.2 99.1h.1M71.2 96.6h22.8M71.2 91.5h22.8M71.2 83.9h22.8M71.2 81.3h22.8M71.2 88.9h22.8M71.2 94h22.8M71.2 86.4h22.8"/>
<path d="M71.2 99.1h22.8M76.2 96.6h.1M76.2 83.9h.1M76.2 81.3h.1M76.2 88.9h.1M76.2 91.5h.1M76.2 99.1h.1M76.2 94h.1M76.2 86.4h.1M139.7 96.6h.1M139.7 94h.1M139.7 91.5h.1"/>
<path d="M139.7 88.9h.1M139.7 83.9h.1M139.7 86.4h.1M139.7 99.1h.1M139.7 96.6h10.2M139.7 91.5h15.3M139.7 83.9h22.9M139.7 88.9h17.8M139.7 94h12.7M139.7 86.4h20.4M147.4 81.3h.1M147.4 81.3h17.7"/>
<path d="M147.4 81.3v20.3h-7.7M149.9 96.6h.1M149.9 96.6v5M152.4 94h.1M152.4 99.1h.1M152.4 99.1h22.9M152.4 94v5.1M155 91.5h.1M155 96.6h.1M155 96.6h17.8M155 91.5v5.1M157.5 88.9h.1"/>
<path d="M157.5 94h.1M157.5 94h15.3M157.5 88.9v5.1M160.1 86.4h.1M160.1 91.5h.1M160.1 91.5h12.7M160.1 86.4v5.1M162.6 83.9h.1M162.6 88.9h.1M162.6 88.9h10.2M162.6 83.9v5M165.1 86.4h.1"/>
<path d="M165.1 81.3h.1M165.1 86.4h7.7M165.1 81.3v5.1M167.7 83.9h.1M167.7 83.9h5.1M172.8 99.1h.1M28 116.9h.1M28 119.4h.1M28 116.9h22.8M28 119.4h22.8M45.8 101.6h.1M45.8 104.2h.1"/>
<path d="M45.8 106.7h.1M45.8 109.3h.1M45.8 111.8h.1M45.8 114.3h.1M45.8 116.9h.1M45.8 119.4h.1M45.8 101.6h5M45.8 104.2h5M45.8 106.7h5M45.8 109.3h5M45.8 111.8h5M45.8 114.3h5"/>
<path d="M71.2 101.6h.1M71.2 106.7h.1M71.2 104.2h.1M71.2 109.3h.1M71.2 111.8h.1M71.2 114.3h.1M71.2 116.9h.1M71.2 119.4h.1M71.2 116.9h5M71.2 119.4h5M71.2 101.6h22.8M71.2 104.2h22.8"/>
<path d="M71.2 106.7h22.8M71.2 109.3h22.8M71.2 111.8h5M71.2 114.3h5M76.2 104.2h.1M76.2 101.6h.1M76.2 109.3h.1M76.2 106.7h.1M132.1 106.7h.1M132.1 106.7h7.6M134.7 104.2h.1M134.7 104.2h5"/>
<path d="M139.7 101.6h.1M149.9 101.6h.1M149.9 101.6h25.4M172.8 104.2h.1M172.8 106.7h.1M172.8 101.6h.1M172.8 104.2h2.5M172.8 106.7h2.5M226.1 134.7h.1M226.1 134.7v2.5M226.1 134.7h27.9M238.8 134.7h.1"/>
<path d="M238.8 134.7v2.5M254 129.6h.1M254 134.7h.1M254 129.6v15.2M35.6 155h.1M35.6 155v2.5M58.5 155h.1M58.5 155h2.5M61 155h.1M61 155v2.5M63.5 149.9h.1M63.5 149.9v7.6"/>
<path d="M66.1 152.4h.1M66.1 152.4h10.1M66.1 152.4v5.1M68.6 155h.1M68.6 155h7.6M68.6 155v2.5M152.4 155h.1M152.4 155h5.1M157.5 155h.1M157.5 155v2.5M160.1 155h.1M160.1 155h2.5"/>
<path d="M160.1 155v2.5M162.6 152.4h.1M162.6 155h.1M162.6 152.4v5.1M165.1 155h.1M165.1 155h2.6M165.1 155v2.5M226.1 149.9h.1M226.1 152.4h.1M226.1 149.9v2.5M226.1 152.4h27.9M238.8 149.9h.1"/>
<path d="M238.8 152.4h.1M238.8 149.9v2.5M254 144.8h.1M254 147.4h.1M254 152.4h.1M254 147.4v7.6M254 144.8h2.6M254 147.4h2.6M35.6 167.7h.1M35.6 167.7v2.5M226.1 160.1h.1M226.1 160.1h2.5"/>
<path d="M241.3 160.1h.1M241.3 160.1h5.1M243.9 160.1h.1M243.9 177.8h.1M243.9 160.1v5M243.9 177.8v2.6M254 165.1h.1M254 165.1v17.8M243.9 180.4h.1M243.9 180.4h10.1M254 180.4h.1"/>
</g>
<g fill="#f00" stroke="#f00" stroke-width=".25">
<circle cx="45.7" cy="116.9" r=".49"/>
<circle cx="45.7" cy="119.4" r=".49"/>
<circle cx="76.2" cy="96.5" r=".49"/>
<circle cx="76.2" cy="83.8" r=".49"/>
<circle cx="76.2" cy="81.3" r=".49"/>
<circle cx="76.2" cy="88.9" r=".49"/>
<circle cx="76.2" cy="104.2" r=".49"/>
<circle cx="45.7" cy="71.1" r=".49"/>
<circle cx="45.7" cy="73.7" r=".49"/>
<circle cx="45.7" cy="78.8" r=".49"/>
<circle cx="45.7" cy="94" r=".49"/>
<circle cx="45.7" cy="96.5" r=".49"/>
<circle cx="76.2" cy="71.1" r=".49"/>
<circle cx="76.2" cy="91.5" r=".49"/>
<circle cx="76.2" cy="73.7" r=".49"/>
<circle cx="76.2" cy="101.6" r=".49"/>
<circle cx="215.9" cy="68.6" r=".49"/>
<circle cx="233.7" cy="68.6" r=".49"/>
<circle cx="193.1" cy="50.8" r=".49"/>
<circle cx="210.8" cy="50.8" r=".49"/>
<circle cx="218.5" cy="30.5" r=".49"/>
<circle cx="236.2" cy="30.5" r=".49"/>
<circle cx="139.7" cy="45.7" r=".49"/>
<circle cx="144.8" cy="45.7" r=".49"/>
<circle cx="142.3" cy="45.7" r=".49"/>
<circle cx="149.9" cy="45.7" r=".49"/>
<circle cx="147.3" cy="45.7" r=".49"/>
<circle cx="162.6" cy="155" r=".49"/>
<circle cx="254" cy="134.6" r=".49"/>
<circle cx="238.8" cy="134.6" r=".49"/>
<circle cx="238.8" cy="152.4" r=".49"/>
<circle cx="254" cy="152.4" r=".49"/>
<circle cx="243.9" cy="160" r=".49"/>
<circle cx="254" cy="180.4" r=".49"/>
<circle cx="45.7" cy="76.2" r=".49"/>
<circle cx="45.7" cy="81.3" r=".49"/>
<circle cx="45.7" cy="83.8" r=".49"/>
<circle cx="45.7" cy="86.4" r=".49"/>
<circle cx="238.8" cy="50.8" r=".49"/>
<circle cx="256.6" cy="50.8" r=".49"/>
<circle cx="45.7" cy="88.9" r=".49"/>
<circle cx="76.2" cy="109.2" r=".49"/>
<circle cx="76.2" cy="106.7" r=".49"/>
<circle cx="45.7" cy="91.5" r=".49"/>
<circle cx="172.7" cy="101.6" r=".49"/>
<circle cx="76.2" cy="99.1" r=".49"/>
<circle cx="76.2" cy="94" r=".49"/>
<circle cx="172.7" cy="99.1" r=".49"/>
<circle cx="76.2" cy="86.4" r=".49"/>
</g>
<g font-size="2.3">
<text x="133.4" y="17.4">E1</text>
<text x="20.9" y="18.4">FLASH_MOSI</text>
<text x="22.1" y="20.9">FLASH_SCL</text>
<text x="114.6" y="23.5">ECA</text>
<text x="129.1" y="22.4">1</text>
<text x="157.3" y="19.4">SIQ-02FVS3-360</text>
<text x="221.6" y="20.6">1</text>
<text x="234.3" y="20.6">4</text>
<text x="20.9" y="26">FLASH_MISO</text>
<text x="23.4" y="28.5">FLASH_CS</text>
<text x="114.6" y="28.5">ECB</text>
<text x="129.1" y="27.4">4</text>
<text x="238.8" y="25">SW3</text>
<text x="238.8" y="27.5">6x6x4R3-SM</text>
<text x="36.6" y="31.1">3V3</text>
<text x="129.1" y="35.1">2</text>
<text x="156.8" y="35.1">3</text>
<text x="205.5" y="31.1">K3</text>
<text x="221.6" y="31.8">2</text>
<text x="234.3" y="31.8">3</text>
<text x="50.3" y="38.9" transform="rotate(-90 50.3 38.9)">6</text>
<text x="52.8" y="38.9" transform="rotate(-90 52.8 38.9)">5</text>
<text x="55.4" y="38.9" transform="rotate(-90 55.4 38.9)">4</text>
<text x="57.9" y="38.9" transform="rotate(-90 57.9 38.9)">3</text>
<text x="60.5" y="38.9" transform="rotate(-90 60.5 38.9)">2</text>
<text x="63" y="38.9" transform="rotate(-90 63 38.9)">1</text>
<text x="114.6" y="36.2">ECK</text>
<text x="196.2" y="40.9">1</text>
<text x="208.9" y="40.9">4</text>
<text x="241.9" y="40.9">1</text>
<text x="254.6" y="40.9">4</text>
<text x="136.7" y="43.7" transform="rotate(-90 136.7 43.7)">5</text>
<text x="139.2" y="43.7" transform="rotate(-90 139.2 43.7)">6</text>
<text x="141.7" y="43.7" transform="rotate(-90 141.7 43.7)">7</text>
<text x="144.3" y="43.7" transform="rotate(-90 144.3 43.7)">8</text>
<text x="146.8" y="43.7" transform="rotate(-90 146.8 43.7)">9</text>
<text x="149.4" y="45" transform="rotate(-90 149.4 45)">10</text>
<text x="213.4" y="45.3">SW2</text>
<text x="213.4" y="47.8">6x6x4R3-SM</text>
<text x="259.1" y="45.3">SW4</text>
<text x="259.1" y="47.8">6x6x4R3-SM</text>
<text x="63.5" y="51.9">J1</text>
<text x="180.1" y="51.4">K2</text>
<text x="196.2" y="52.2">2</text>
<text x="208.9" y="52.2">3</text>
<text x="225.9" y="51.4">K4</text>
<text x="241.9" y="52.2">2</text>
<text x="254.6" y="52.2">3</text>
<text x="58.5" y="54.9">FLASH</text>
<text x="219" y="58.7">1</text>
<text x="231.7" y="58.7">4</text>
<text x="52.1" y="60.5">J3</text>
<text x="83.9" y="65.6">J4</text>
<text x="236.3" y="63.1">SW1</text>
<text x="236.3" y="65.6">6x6x4R3-SM</text>
<text x="8.2" y="71.7">FLASH_CS</text>
<text x="30.5" y="66.9">J2</text>
<text x="39.9" y="70.6">1</text>
<text x="80.8" y="70.6">1</text>
<text x="203" y="69.2">K1</text>
<text x="219" y="69.9">2</text>
<text x="231.7" y="69.9">3</text>
<text x="5.6" y="76.8">FLASH_MISO</text>
<text x="6.9" y="74.3">FLASH_SCL</text>
<text x="39.9" y="73.2">2</text>
<text x="39.9" y="75.7">3</text>
<text x="80.8" y="73.2">2</text>
<text x="80.8" y="75.7">3</text>
<text x="141" y="73.2">J5</text>
<text x="5.6" y="79.3">FLASH_MOSI</text>
<text x="15.5" y="81.9">ECA</text>
<text x="39.9" y="78.2">4</text>
<text x="39.9" y="80.8">5</text>
<text x="39.9" y="83.3">6</text>
<text x="80.8" y="78.2">4</text>
<text x="80.8" y="80.8">5</text>
<text x="80.8" y="83.3">6</text>
<text x="101.6" y="81.9">IIC_SDA</text>
<text x="15.5" y="87">ECB</text>
<text x="15.5" y="84.4">ECK</text>
<text x="17.6" y="89.5">K2</text>
<text x="39.9" y="85.9">7</text>
<text x="39.9" y="88.4">8</text>
<text x="80.8" y="85.9">7</text>
<text x="80.8" y="88.4">8</text>
<text x="101.6" y="84.4">IIC_SCL</text>
<text x="101.6" y="89.5">BL</text>
<text x="101.6" y="87">CS2</text>
<text x="121.2" y="87">SPI_MISO</text>
<text x="127.6" y="84.4">CS2</text>
<text x="129.3" y="89.5">BL</text>
<text x="17.6" y="92">K3</text>
<text x="17.6" y="94.6">K4</text>
<text x="39.9" y="90.9">9</text>
<text x="39.9" y="93.5">10</text>
<text x="79.5" y="93.5">10</text>
<text x="80.8" y="90.9">9</text>
<text x="101.6" y="94.6">SPI_MISO</text>
<text x="101.6" y="92">SPI_MOSI</text>
<text x="127.6" y="92">CS1</text>
<text x="128.6" y="94.6">DC</text>
<text x="17.6" y="97.1">K1</text>
<text x="39.9" y="96">11</text>
<text x="39.9" y="98.6">12</text>
<text x="39.9" y="101.1">13</text>
<text x="79.5" y="96">11</text>
<text x="79.5" y="98.6">12</text>
<text x="79.5" y="101.1">13</text>
<text x="101.6" y="97.1">SPI_SCK</text>
<text x="101.6" y="99.7">CS1</text>
<text x="121.2" y="99.7">SPI_MOSI</text>
<text x="127.3" y="97.1">RES</text>
<text x="182.9" y="99.7">IIC_SDA</text>
<text x="39.9" y="103.6">14</text>
<text x="39.9" y="106.2">15</text>
<text x="79.5" y="103.6">14</text>
<text x="79.5" y="106.2">15</text>
<text x="101.6" y="102.2">USART1_RX</text>
<text x="101.6" y="104.7">USART1_TX</text>
<text x="101.6" y="107.3">BUZ</text>
<text x="122.2" y="102.2">SPI_SCK</text>
<text x="128.1" y="104.7">3V3</text>
<text x="155" y="106.3">LCD</text>
<text x="177.8" y="104.7">3V3</text>
<text x="182.9" y="102.2">IIC_SCL</text>
<text x="39.9" y="108.7">16</text>
<text x="39.9" y="111.3">17</text>
<text x="39.9" y="113.8">18</text>
<text x="79.5" y="108.7">16</text>
<text x="79.5" y="111.3">17</text>
<text x="79.5" y="113.8">18</text>
<text x="101.6" y="109.8">433/315</text>
<text x="144.8" y="111.1">SPI接口</text>
<text x="160.1" y="111.1">IIC接口</text>
<text x="21.4" y="120">3V3</text>
<text x="39.9" y="116.3">19</text>
<text x="39.9" y="118.9">20</text>
<text x="79.5" y="116.3">19</text>
<text x="79.5" y="118.9">20</text>
<text x="53.4" y="129.1">xx32F103x8</text>
<text x="252" y="126.1">3V3</text>
<text x="158.5" y="143.8">433/315</text>
<text x="213.4" y="141.6">部分蜂鸣</text>
<text x="213.4" y="143.9">器需要并</text>
<text x="228.6" y="141.8">R1</text>
<text x="242.9" y="141.8">D1</text>
<text x="213.4" y="146.2">联电阻</text>
<text x="228.6" y="144.4">47R/NC</text>
<text x="242.9" y="144.9">1N4148W</text>
<text x="264.2" y="146.9">SP1</text>
<text x="33.6" y="151.5">3V3</text>
<text x="51.9" y="155.5">3V3</text>
<text x="83.9" y="153">USART1_RX</text>
<text x="83.9" y="155.5">USART1_TX</text>
<text x="170.2" y="155.5">3V3</text>
<text x="213.7" y="160.6">BUZ</text>
<text x="256.6" y="159.6">Q1</text>
<text x="40.4" y="162.1">C1</text>
<text x="40.4" y="164.4">100uF</text>
<text x="60.5" y="163.4" transform="rotate(-90 60.5 163.4)">4</text>
<text x="63" y="163.4" transform="rotate(-90 63 163.4)">3</text>
<text x="65.5" y="163.4" transform="rotate(-90 65.5 163.4)">2</text>
<text x="68.1" y="163.4" transform="rotate(-90 68.1 163.4)">1</text>
<text x="157" y="163.4" transform="rotate(-90 157 163.4)">4</text>
<text x="159.5" y="163.4" transform="rotate(-90 159.5 163.4)">3</text>
<text x="162.1" y="163.4" transform="rotate(-90 162.1 163.4)">2</text>
<text x="164.6" y="163.4" transform="rotate(-90 164.6 163.4)">1</text>
<text x="228.6" y="164.7">R2</text>
<text x="228.6" y="167.2">1k</text>
<text x="256.6" y="162.1">S8050</text>
<text x="58.5" y="173.8">J7</text>
<text x="155" y="173.8">J6</text>
<text x="246.4" y="169.8">R3</text>
<text x="246.4" y="172.3">10k</text>
<text x="58.5" y="176.9">UART</text>
<text x="155" y="176.9">433/315</text>
</g>
<g font-size="2.3" fill="#00c">
<text x="133.4" y="24">A</text>
<text x="133.4" y="29">B</text>
<text x="133.4" y="36.7">K</text>
<text x="138.3" y="39.4" transform="rotate(-90 138.3 39.4)">S1</text>
<text x="140.8" y="39.4" transform="rotate(-90 140.8 39.4)">S2</text>
<text x="143.3" y="39.4" transform="rotate(-90 143.3 39.4)">S3</text>
<text x="145.9" y="39.4" transform="rotate(-90 145.9 39.4)">S4</text>
<text x="148.4" y="39.4" transform="rotate(-90 148.4 39.4)">S5</text>
<text x="151" y="39.4" transform="rotate(-90 151 39.4)">S6</text>
<text x="151.9" y="36.7">G</text>
<text x="51.9" y="46.8" transform="rotate(-90 51.9 46.8)">VCC</text>
<text x="54.4" y="45.1" transform="rotate(-90 54.4 45.1)">CS</text>
<text x="57" y="45.4" transform="rotate(-90 57 45.4)">DO</text>
<text x="59.5" y="47" transform="rotate(-90 59.5 47)">GND</text>
<text x="62.1" y="46.4" transform="rotate(-90 62.1 46.4)">CLK</text>
<text x="64.6" y="44.2" transform="rotate(-90 64.6 44.2)">DI</text>
</g>
<g font-size="2.3" fill="#cc8006">
<text x="57.2" y="68.2">40PIN</text>
<text x="36.4" y="162.2">+</text>
</g>
<g font-size="1.8">
<text x="31.7" y="1.9">5</text>
<text x="90.1" y="1.9">4</text>
<text x="148.5" y="1.9">3</text>
<text x="206.8" y="1.9">2</text>
<text x="265.2" y="1.9">1</text>
<text x=".7" y="29.8">D</text>
<text x="295.1" y="29.8">D</text>
<text x=".7" y="80.9">C</text>
<text x="295.1" y="80.9">C</text>
<text x=".7" y="132.1">B</text>
<text x="295.1" y="132.1">B</text>
<text x=".7" y="183.3">A</text>
<text x="295.1" y="183.3">A</text>
<text x="31.7" y="209.2">5</text>
<text x="90.1" y="209.2">4</text>
<text x="148.5" y="209.2">3</text>
<text x="206.8" y="209.2">2</text>
<text x="265.2" y="209.2">1</text>
</g>
<g font-size="1" fill="#00c">
<text x="52.1" y="70.8">B12</text>
<text x="67.4" y="70.8">GND3</text>
<text x="52.1" y="73.3">B13</text>
<text x="52.1" y="75.9">B14</text>
<text x="67.4" y="75.9">3V3_2</text>
<text x="67.4" y="73.3">GND2</text>
<text x="52.1" y="78.4">B15</text>
<text x="52.1" y="80.9">A8</text>
<text x="52.1" y="83.5">A9</text>
<text x="68.4" y="83.5">B10</text>
<text x="68.4" y="78.4">RST</text>
<text x="68.6" y="80.9">B11</text>
<text x="141" y="83.5">1</text>
<text x="170.2" y="83.2">20</text>
<text x="52.1" y="86">A10</text>
<text x="52.1" y="88.6">A11</text>
<text x="69.1" y="88.6">B0</text>
<text x="69.1" y="86">B1</text>
<text x="141" y="86">2</text>
<text x="141" y="88.6">3</text>
<text x="170.2" y="88.6">18</text>
<text x="170.2" y="86">19</text>
<text x="52.1" y="93.6">A15</text>
<text x="52.1" y="91.1">A12</text>
<text x="69.1" y="93.6">A6</text>
<text x="69.1" y="91.1">A7</text>
<text x="141" y="91.1">4</text>
<text x="141" y="93.6">5</text>
<text x="170.2" y="93.6">16</text>
<text x="170.2" y="91.1">17</text>
<text x="52.1" y="96.2">B3</text>
<text x="52.1" y="98.7">B4</text>
<text x="52.1" y="101.3">B5</text>
<text x="69.1" y="101.3">A3</text>
<text x="69.1" y="98.7">A4</text>
<text x="69.1" y="96.2">A5</text>
<text x="141" y="96.2">6</text>
<text x="141" y="98.7">7</text>
<text x="141" y="101.3">8</text>
<text x="170.2" y="101.3">13</text>
<text x="170.2" y="98.7">14</text>
<text x="170.2" y="96.2">15</text>
<text x="51.9" y="106.3">B7</text>
<text x="52.1" y="103.8">B6</text>
<text x="69.1" y="106.3">A1</text>
<text x="69.1" y="103.8">A2</text>
<text x="141" y="106.3">10</text>
<text x="141" y="103.8">9</text>
<text x="170.2" y="106.3">11</text>
<text x="170.2" y="103.8">12</text>
<text x="51.9" y="108.9">B8</text>
<text x="51.9" y="111.4">B9</text>
<text x="51.9" y="114">5V</text>
<text x="68.4" y="114">C14</text>
<text x="68.4" y="111.4">C15</text>
<text x="69.1" y="108.9">A0</text>
<text x="51.6" y="119">3V3_1</text>
<text x="51.9" y="116.5">GND1</text>
<text x="68.4" y="116.5">C13</text>
<text x="68.9" y="119">VB</text>
</g>
</svg>
